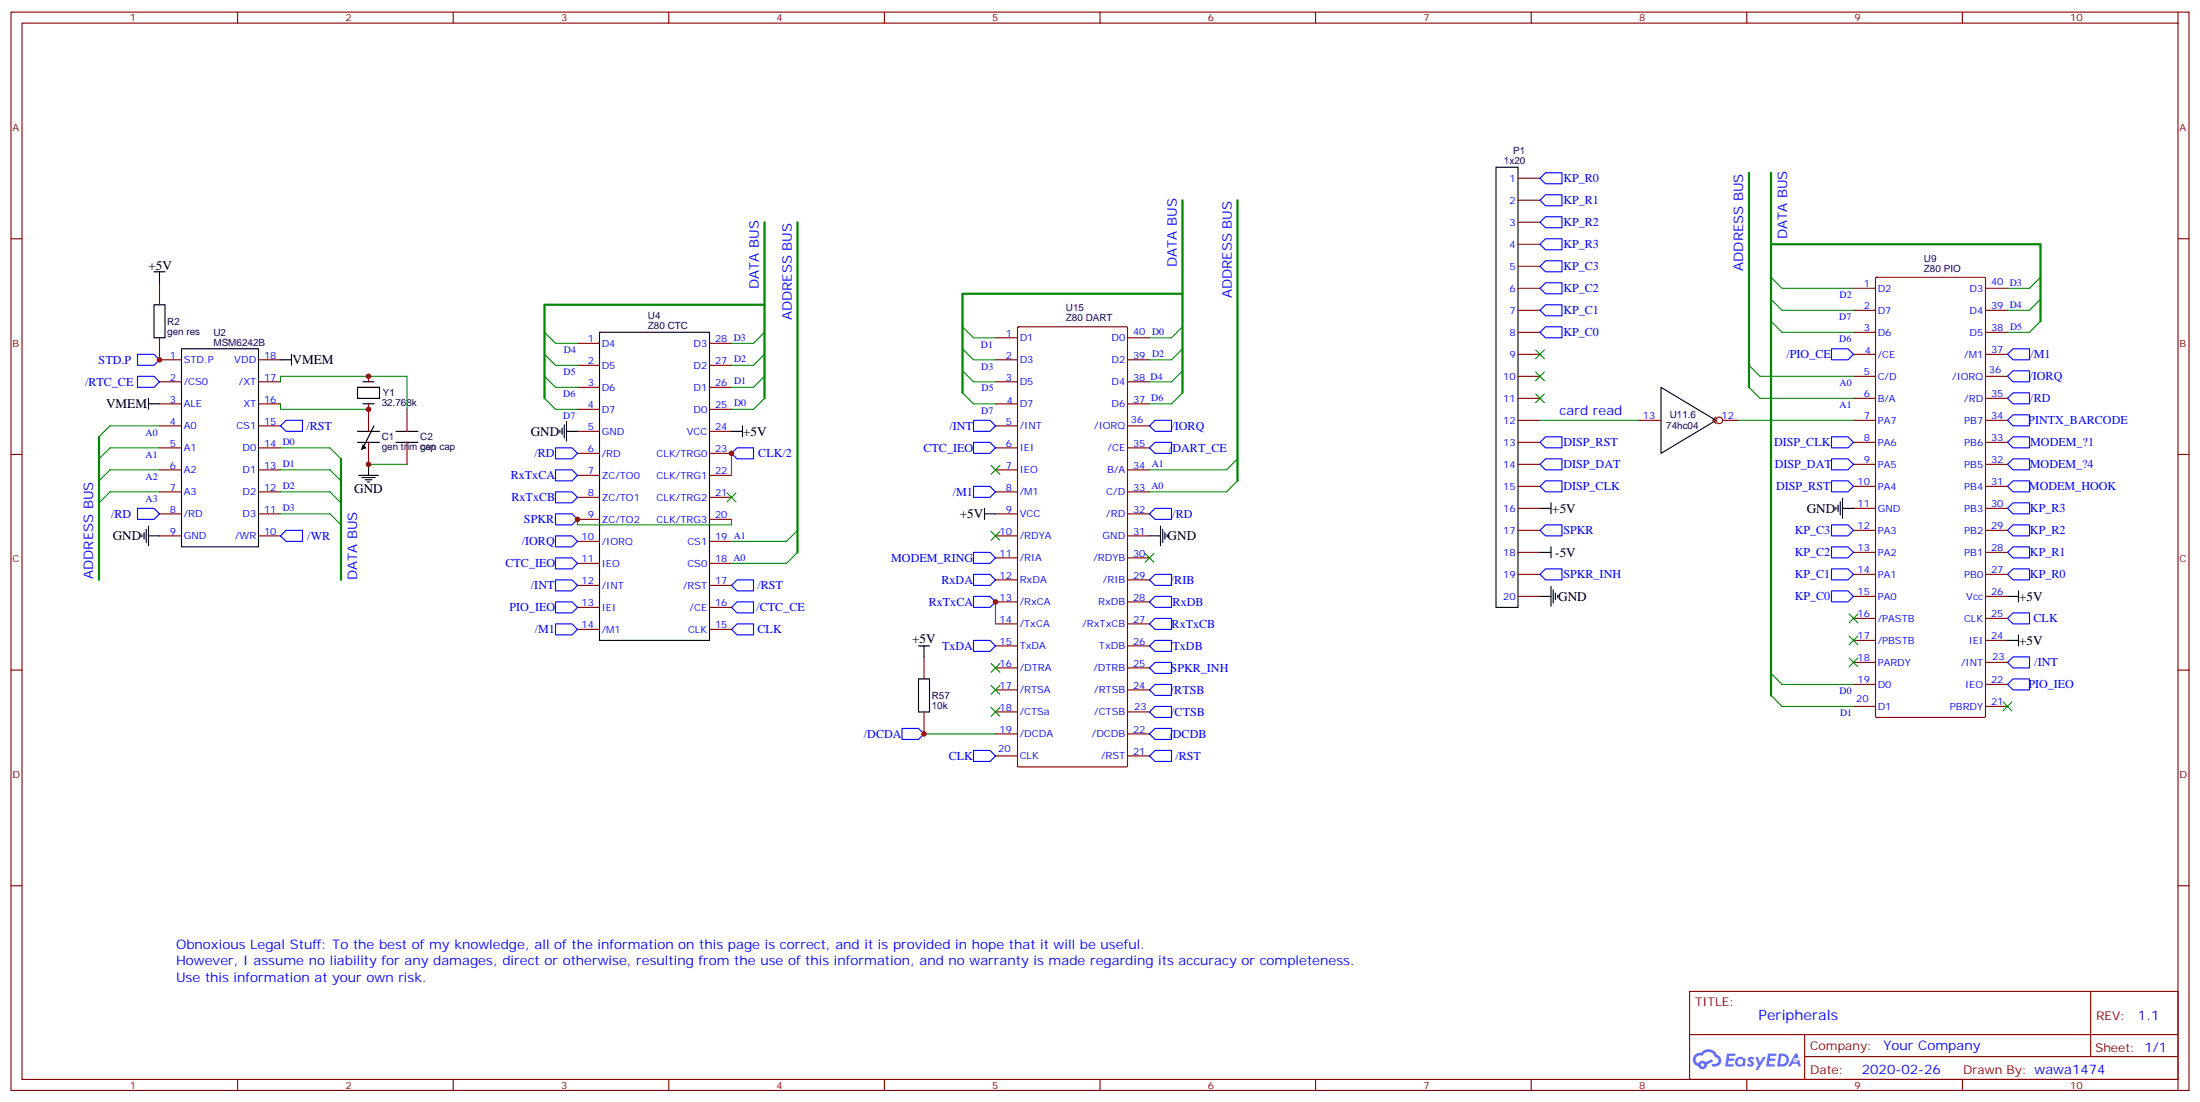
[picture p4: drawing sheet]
<svg xmlns="http://www.w3.org/2000/svg" width="706mm" height="353mm" viewBox="0 0 706 353" stroke-linecap="round" stroke-linejoin="round" font-family="sans-serif">
<path d="M560.9 55.4v68.8M568 55.4v167.6M245.2 71.3v56.4M255.8 71.3v105.8M379.2 64.2v61.7M396.9 64.2v90M568 78.3h86.4v24.7M245.2 97.7h-70.6v30M379.2 94.2h-70.5v31.7M31.7 140.1v45.8M109.4 147.1v38.8" fill="none" stroke="#008700" stroke-width=".71"/>
<g fill="none" stroke="#870000" stroke-width=".35">
<path d="M3.5 3.9h698.5v345.7h-698.5zM7.1 7.4h691.4v338.7h-691.4zM76.2 3.9v3.5M145.3 3.9v3.5M214.5 3.9v3.5M283.6 3.9v3.5M352.8 3.9v3.5M421.9 3.9v3.5M491.1 3.9v3.5M560.2 3.9v3.5M629.4 3.9v3.5M698.5 3.9v3.5"/>
<path d="M3.5 76.6h3.6M698.5 76.6h3.5M3.5 145.7h3.6M698.5 145.7h3.5M3.5 214.8h3.6M698.5 214.8h3.5M3.5 284h3.6M698.5 284h3.5M541.9 317.9h156.6v28.2h-156.6zM670.5 317.9v20.9M541.9 331.7h156.5M578.8 338.8h119.6"/>
<path d="M578.8 331.7v14.1M76.2 346.1v3.5M145.3 346.1v3.5M214.5 346.1v3.5M283.6 346.1v3.5M352.8 346.1v3.5M421.9 346.1v3.5M491.1 346.1v3.5M560.2 346.1v3.5M629.4 346.1v3.5M698.5 346.1v3.5"/>
</g>
<g fill="#5487ff">
<path d="M560.9 339a1.22 1.22 0 0 1 1.7 .3l-.4 .6a.47 .47 0 0 0-.4-.4 .47 .47 0 0 0-.5 .2l.2 .2a1.14 1.14 0 0 1 .8 1.7 1.14 1.14 0 0 1-1.9 0l-.3-.2 .5-.5 .8 .4a.29 .29 0 0 0 .3-.2 .29 .29 0 0 0-.3-.4 1.04 1.04 0 0 1-.5-1.7z"/>
<path d="M553.9 337.8l2.6 .2-.1 .5h-1.8l-.1 .9h1.5l.3 .3-.4 .4h-1.6l-.1 1.1 1.7 .1 .2 .3-.2 .3h-2.6z"/>
<path d="M567 337.8l2.7 .2-.1 .5h-1.9l-.1 .9h1.5l.4 .3-.4 .4h-1.6l-.2 1.1 1.8 .1 .1 .3-.1 .3h-2.7z"/>
<path d="M575.8 337.8h.7l.3 1.2-.6 .4a.69 .69 0 0 0-1 .2 .69 .69 0 0 0 .4 1 .69 .69 0 0 0 .9-.6l.5-.3 .5 2.2h-.8l-.2-.9h-1.7l-.5 .9h-.9z"/>
<path d="M563 338.9h.8l.6 1.8 1.1-1.8h.8l-2.5 4.2h-.8l.9-1.6z"/>
<path d="M570.5 337.8l-.6 4.1h1.4a2.11 2.11 0 0 0 2.4-2.1 2.11 2.11 0 0 0-2.5-2zM571.3 338.5a1.43 1.43 0 0 1 1.6 1.6 1.43 1.43 0 0 1-2 1.1z"/>
<path d="M556.9 339.4a1.54 1.54 0 0 0-.1 2.1 1.54 1.54 0 0 0 2.1 .2l.6 .2 .3-2.3-.5-.3a1.49 1.49 0 0 0-2.4 .1zM557.1 340.4a.95 .95 0 0 1 1.9 0 .95 .95 0 0 1-1.9 0z"/>
<path d="M543.6 338.2a2.18 2.18 0 0 0 1 3.7 1.44 1.44 0 0 0 1.7 .9 1.44 1.44 0 0 0 1.1-1.5l2-1-.4-.7-1.9 .9a1.47 1.47 0 0 0-2.5 .5 1.39 1.39 0 0 1-.6-2 1.39 1.39 0 0 1 2-.4 2.12 2.12 0 0 1 2.1-1.3 2.12 2.12 0 0 1 1.9 1.6 1.14 1.14 0 0 1 1.1 1.5 1.14 1.14 0 0 1-1.6 .7 .43 .43 0 0 0-.6 .3 .43 .43 0 0 0 .5 .5 1.98 1.98 0 0 0 2.5-1.2 1.98 1.98 0 0 0-1.3-2.5 3.1 3.1 0 0 0-5.2-.7l-.9 .1zM545.5 341.5a.54 .54 0 0 1 1 0 .54 .54 0 0 1-1 0z"/>
<circle cx="575.8" cy="339.9" r=".26"/>
</g>
<g fill="none" stroke="#000" stroke-width=".35">
<path d="M479.8 53.6h7v141.1h-7zM49.4 97.7h3.5v10.6h-3.5zM49.4 87.1h3.5M51.2 87.1v3.6M58.2 111.8h24.7v63.5h-24.7zM90 115.4h3.5M93.5 113.6v3.5M192.3 106.5h35.2v98.8h-35.2zM47.6 129.5h3.6M47.6 127.7v3.5M114.7 124.2h7v3.5h-7zM114.7 138.3h7"/>
<path d="M116.4 129.5h3.5M116.4 122.4h3.5M119.9 136.5l-3.5 7.1M127 138.3h7.1M179.6 137.9v.7M180.3 137.2v2.1M181 136.2v4.2M181.7 138.3h3.5M181.7 135.1v6.4M234.6 138.3h3.5M238.1 136.5v3.6M532.7 124.2l17.6 10.6-17.6 10.5z"/>
<path d="M114.7 141.8h7M115 152.4h6.4M116.1 153.1h4.2M117.1 153.8h2.1M117.8 154.5h.7M118.2 148.9v3.5M127 141.8h7.1M590.9 159.8v6.4M45.5 171.4v.8M46.2 170.7v2.2M46.9 169.7v4.2M47.6 168.6v6.4"/>
<path d="M47.6 171.8h3.6M315.7 164.7h3.6M315.7 163v3.5M368.7 171.8h3.5M372.2 168.6v6.4M372.9 169.7v4.2M373.6 170.7v2.2M374.3 171.4v.8M493.9 163h3.5M493.9 177.1h3.5M497.4 161.2v3.5M497.4 175.3v3.6"/>
<path d="M588.8 162.6v.7M589.5 161.9v2.1M590.2 160.9v4.2M590.9 163h3.5M493.9 191.2h3.5M497.4 188v6.4M498.1 189.1v4.2M498.8 190.1v2.2M499.5 190.9v.7M643.8 191.2h3.5M647.3 189.4v3.6M294.6 217.7h3.5v10.5h-3.5z"/>
<path d="M294.6 207.1h3.5M296.3 207.1v3.5M643.8 205.3h3.5M647.3 203.6v3.5"/>
</g>
<g fill="none" stroke="#870000" stroke-width=".35">
<path d="M486.8 57.1h7.1M486.8 64.2h7.1M486.8 71.3h7.1M486.8 78.3h7.1M51.2 90.7v7M486.8 85.4h7.1M486.8 92.4h7.1M486.8 99.5h7.1M594.4 92.4h7.1M594.4 99.5h7.1M601.5 89.1l.3-.2h34.6l.4 .4v140.4l-.4 .3h-34.6l-.3-.3zM636.8 92.4h7"/>
<path d="M636.8 99.5h7M51.2 108.3v7.1h7M82.9 115.4h7.1M185.2 110.1h7.1M185.2 117.1h7.1M227.5 110.1h7.1M227.5 117.1h7.1M319.3 115.4h7M319.3 108.3h7M326.4 104.9l.3-.1h34.5l.4 .3v140.4l-.4 .4h-34.5l-.4-.4zM361.6 115.4h7.1M361.6 108.3h7.1"/>
<path d="M486.8 106.5h7.1M486.8 113.6h7.1M594.4 106.5h7.1M594.4 113.6h7.1M636.8 106.5h7M636.8 113.6h7M51.2 122.4h7M51.2 129.5h7M51.2 136.5h7M82.9 122.4h7.1M82.9 129.5h7.1M82.9 136.5h7.1"/>
<path d="M118.2 120.6v1.8M118.2 129.5v8.8M130.5 131.2v7.1M185.2 124.2h7.1M185.2 131.2h7.1M185.2 138.3h7.1M227.5 124.2h7.1M227.5 131.2h7.1M227.5 138.3h7.1M319.3 122.4h7M319.3 129.5h7M319.3 136.5h7"/>
<path d="M361.6 122.4h7.1M361.6 129.5h7.1M361.6 136.5h7.1M486.8 120.6h7.1M486.8 127.7h7.1M486.8 134.8h7.1M525.6 134.8h7.1M550.3 133.7l-1 1.1 1 1M552.4 134.8h5M594.4 120.6h7.1M594.4 127.7h7.1M594.4 134.8h7.1"/>
<path d="M636.8 120.6h7M636.8 127.7h7M636.8 134.8h7M51.2 143.6h7M51.2 150.6h7M51.2 157.7h7M82.9 143.6h7.1M82.9 150.6h7.1M82.9 157.7h7.1M118.2 141.8v7.1M130.5 141.8v7.1M185.2 145.3h7.1"/>
<path d="M185.2 152.4h7.1M185.2 159.5h7.1M227.5 145.3h7.1M227.5 152.4h7.1M227.5 159.5h7.1M319.3 143.6h7M319.3 150.6h7M319.3 157.7h7M361.6 143.6h7.1M361.6 150.6h7.1M361.6 157.7h7.1M486.8 141.8h7.1"/>
<path d="M486.8 148.9h7.1M486.8 155.9h7.1M594.4 141.8h7.1M594.4 148.9h7.1M594.4 155.9h7.1M636.8 141.8h7M636.8 148.9h7M636.8 155.9h7M51.2 164.7h7M51.2 171.8h7M82.9 164.7h7.1M82.9 171.8h7.1"/>
<path d="M185.2 166.5h7.1M185.2 173.6h7.1M227.5 166.5h7.1M227.5 173.6h7.1M319.3 164.7h7M319.3 171.8h7M319.3 178.9h7M361.6 164.7h7.1M361.6 171.8h7.1M361.6 178.9h7.1M486.8 163h7.1M486.8 170h7.1"/>
<path d="M486.8 177.1h7.1M594.4 163h7.1M594.4 170h7.1M594.4 177.1h7.1M636.8 163h7M636.8 170h7M636.8 177.1h7M185.2 180.6h7.1M185.2 187.7h7.1M185.2 194.7h7.1M227.5 180.6h7.1M227.5 187.7h7.1"/>
<path d="M227.5 194.7h7.1M319.3 185.9h7M319.3 193h7M361.6 185.9h7.1M361.6 193h7.1M486.8 184.1h7.1M486.8 191.2h7.1M594.4 184.1h7.1M594.4 191.2h7.1M594.4 198.3h7.1M636.8 184.1h7M636.8 191.2h7"/>
<path d="M636.8 198.3h7M185.2 201.8h7.1M227.5 201.8h7.1M296.3 210.6v7.1M319.3 200h7M319.3 207.1h7M319.3 214.1h7M361.6 200h7.1M361.6 207.1h7.1M361.6 214.1h7.1M594.4 205.3h7.1M594.4 212.4h7.1"/>
<path d="M594.4 219.4h7.1M636.8 205.3h7M636.8 212.4h7M636.8 219.4h7M296.3 228.2v7.1M319.3 221.2h7M319.3 228.2h7M319.3 235.3h7M361.6 221.2h7.1M361.6 228.2h7.1M361.6 235.3h7.1M594.4 226.5h7.1"/>
<path d="M636.8 226.5h7M319.3 242.4h7M361.6 242.4h7.1"/>
<circle cx="551.4" cy="134.8" r="1.06"/>
</g>
<path d="M116.3 142.4l1.3 1.3-1.9 .6z" fill="#000"/>
<g fill="none" stroke="#00f" stroke-width=".35">
<path d="M495.7 55.4h5.2v3.5h-5.2l-1.8-1.8zM495.7 62.4h5.2v3.6h-5.2l-1.8-1.8zM495.7 69.5h5.2v3.5h-5.2l-1.8-1.7zM495.7 76.6h5.2v3.5h-5.2l-1.8-1.8zM495.7 97.7h5.2v3.5h-5.2l-1.8-1.7zM495.7 90.7h5.2v3.5h-5.2l-1.8-1.8zM495.7 83.6h5.2v3.5h-5.2l-1.8-1.7zM44.1 113.6h5.3l1.8 1.8-1.8 1.7h-5.3zM495.7 104.8h5.2v3.5h-5.2l-1.8-1.8zM587.4 111.8h5.3l1.7 1.8-1.7 1.8h-5.3zM643.8 113.6l1.8-1.8h5.3v3.6h-5.3zM44.1 120.6h5.3l1.8 1.8-1.8 1.8h-5.3z"/>
<path d="M90 136.5l1.7-1.7h5.3v3.5h-5.3zM312.2 134.8h5.3l1.8 1.7-1.8 1.8h-5.3zM370.4 134.8h5.3v3.5h-5.3l-1.7-1.8zM643.8 134.8l1.8-1.8h5.3v3.5h-5.3zM643.8 127.7l1.8-1.8h5.3v3.6h-5.3zM643.8 120.6l1.8-1.7h5.3v3.5h-5.3zM178.2 143.6h5.2l1.8 1.7-1.8 1.8h-5.2zM178.2 150.6h5.2l1.8 1.8-1.8 1.8h-5.2zM178.2 157.7h5.2l1.8 1.8-1.8 1.7h-5.2zM234.6 145.3l1.8-1.7h5.3v3.5h-5.3zM312.2 155.9h5.3l1.8 1.8-1.8 1.8h-5.3zM312.2 141.8h5.3l1.8 1.8-1.8 1.7h-5.3z"/>
<path d="M368.7 143.6l1.7-1.8h5.3v3.5h-5.3zM495.7 154.2h5.2v3.5h-5.2l-1.8-1.8zM495.7 147.1h5.2v3.5h-5.2l-1.8-1.7zM495.7 140.1h5.2v3.5h-5.2l-1.8-1.8zM587.4 154.2h5.3l1.7 1.7-1.7 1.8h-5.3zM587.4 147.1h5.3l1.7 1.8-1.7 1.7h-5.3zM587.4 140.1h5.3l1.7 1.7-1.7 1.8h-5.3zM643.8 141.8l1.8-1.7h5.3v3.5h-5.3zM643.8 148.9l1.8-1.8h5.3v3.5h-5.3zM643.8 155.9l1.8-1.7h5.3v3.5h-5.3zM44.1 163h5.3l1.8 1.7-1.8 1.8h-5.3zM90 171.8l1.7-1.8h5.3v3.6h-5.3z"/>
<path d="M178.2 171.8h5.2l1.8 1.8-1.8 1.7h-5.2zM178.2 164.7h5.2l1.8 1.8-1.8 1.8h-5.2zM178.2 178.9h5.2l1.8 1.7-1.8 1.8h-5.2zM312.2 177.1h5.3l1.8 1.8-1.8 1.7h-5.3zM368.7 164.7l1.7-1.7h5.3v3.5h-5.3zM495.7 168.3h5.2v3.5h-5.2l-1.8-1.8zM587.4 175.3h5.3l1.7 1.8-1.7 1.8h-5.3zM587.4 168.3h5.3l1.7 1.7-1.7 1.8h-5.3zM643.8 163l1.8-1.8h5.3v3.5h-5.3zM643.8 170l1.8-1.7h5.3v3.5h-5.3zM643.8 177.1l1.8-1.8h5.3v3.6h-5.3zM178.2 185.9h5.2l1.8 1.8-1.8 1.7h-5.2z"/>
<path d="M178.2 193h5.2l1.8 1.7-1.8 1.8h-5.2zM234.6 187.7l1.8-1.8h5.3v3.5h-5.3zM234.6 194.7l1.8-1.7h5.3v3.5h-5.3zM312.2 184.1h5.3l1.8 1.8-1.8 1.8h-5.3zM312.2 191.2h5.3l1.8 1.8-1.8 1.7h-5.3zM368.7 185.9l1.7-1.8h5.3v3.6h-5.3zM370.4 191.2h5.3v3.5h-5.3l-1.7-1.7zM495.7 182.4h5.2v3.5h-5.2l-1.8-1.8zM587.4 189.4h5.3l1.7 1.8-1.7 1.8h-5.3zM587.4 182.4h5.3l1.7 1.7-1.7 1.8h-5.3zM643.8 184.1l1.8-1.7h5.3v3.5h-5.3zM643.8 198.3l1.8-1.8h5.3v3.5h-5.3z"/>
<path d="M178.2 200h5.2l1.8 1.8-1.8 1.8h-5.2zM234.6 201.8l1.8-1.8h5.3v3.6h-5.3zM312.2 205.3h5.3l1.8 1.8-1.8 1.7h-5.3zM368.7 200l1.7-1.7h5.3v3.5h-5.3zM370.4 212.4h5.3v3.5h-5.3l-1.7-1.8zM370.4 205.3h5.3v3.5h-5.3l-1.7-1.7zM643.8 219.4l1.8-1.7h5.3v3.5h-5.3zM643.8 212.4l1.8-1.8h5.3v3.5h-5.3zM289.3 233.5h5.3l1.7 1.8-1.7 1.8h-5.3zM368.7 221.2l1.7-1.8h5.3v3.6h-5.3zM368.7 235.3l1.7-1.8h5.3v3.6h-5.3zM370.4 226.5h5.3v3.5h-5.3l-1.7-1.8z"/>
<path d="M312.2 240.6h5.3l1.8 1.8-1.8 1.7h-5.3zM368.7 242.4l1.7-1.8h5.3v3.5h-5.3z"/>
</g>
<g fill="none" stroke="#008700" stroke-width=".35">
<path d="M571.5 92.4h22.9M571.5 99.5h22.9M643.8 92.4h7.1M643.8 99.5h7.1M178.2 117.1h7M178.2 110.1h7M234.6 117.1h7.1M234.6 110.1h7.1M312.2 115.4h7.1M312.2 108.3h7.1M368.7 115.4h7M368.7 108.3h7"/>
<path d="M571.5 106.5h22.9M643.8 106.5h7.1M35.3 136.5h15.9M90 122.4v-1.8h40.5v10.6M90 129.5v1.7h28.2M178.2 131.2h7M178.2 124.2h7M234.6 131.2h7.1M234.6 124.2h7.1M312.2 129.5h7.1M312.2 122.4h7.1M368.7 129.5h7"/>
<path d="M368.7 122.4h7M493.9 134.8h31.7M557.4 134.8h37M564.4 120.6h30M564.4 127.7h30M35.3 143.6h15.9M35.3 150.6h15.9M35.3 157.7h15.9M90 143.6h15.8M90 150.6h15.8M90 157.7h15.8M118.2 148.9h12.3"/>
<path d="M234.6 145.3v7.1M368.7 150.6h24.6M368.7 157.7h24.6M90 164.7h15.8M185.2 166.5v1.8h49.4v-1.8M234.6 173.6h17.6M234.6 180.6h17.6M319.3 193v7M571.5 219.4h22.9M296.3 235.3h23M571.5 226.5h22.9"/>
</g>
<g fill="#c00">
<circle cx="319.3" cy="193" r=".88"/>
<circle cx="185.2" cy="166.5" r=".88"/>
<circle cx="118.2" cy="120.6" r=".88"/>
<circle cx="118.2" cy="131.2" r=".88"/>
<circle cx="51.2" cy="115.4" r=".88"/>
<circle cx="234.6" cy="145.3" r=".88"/>
<circle cx="118.2" cy="148.9" r=".88"/>
<circle cx="296.3" cy="235.3" r=".88"/>
</g>
<g fill="none" stroke="#008700" stroke-width=".35">
<path d="M568 96l3.5 3.5M568 88.9l3.5 3.5M654.4 88.9l-3.5 3.5M654.4 96l-3.5 3.5M174.6 106.5l3.6 3.6M174.6 113.6l3.6 3.5M245.2 106.5l-3.5 3.6M245.2 113.6l-3.5 3.5M308.7 104.8l3.5 3.5M308.7 111.8l3.5 3.6M308.7 118.9l3.5 3.5M379.2 104.8l-3.5 3.5"/>
<path d="M379.2 111.8l-3.5 3.6M379.2 118.9l-3.5 3.5M560.9 117.1l3.5 3.5M568 103l3.5 3.5M654.4 103l-3.5 3.5M35.3 136.5l-3.6 3.6M174.6 120.6l3.6 3.6M174.6 127.7l3.6 3.5M245.2 120.6l-3.5 3.6M245.2 127.7l-3.5 3.5M308.7 125.9l3.5 3.6M379.2 125.9l-3.5 3.6"/>
<path d="M560.9 124.2l3.5 3.5M35.3 143.6l-3.6 3.5M35.3 150.6l-3.6 3.6M35.3 157.7l-3.6 3.5M105.8 143.6l3.6 3.5M105.8 150.6l3.6 3.6M105.8 157.7l3.6 3.5M396.9 154.2l-3.6 3.5M396.9 147.1l-3.6 3.5M105.8 164.7l3.6 3.6M255.8 170l-3.6 3.6M255.8 177.1l-3.6 3.5"/>
<path d="M568 215.9l3.5 3.5M568 223l3.5 3.5"/>
</g>
<g fill="#c00" stroke="#008700" stroke-width=".35">
<path d="M495.3 112.2l-2.8 2.8zM492.5 112.2l2.8 2.8z"/>
<path d="M495.3 119.2l-2.8 2.9zM492.5 119.2l2.8 2.9z"/>
<path d="M495.3 126.3l-2.8 2.8zM492.5 126.3l2.8 2.8z"/>
<path d="M233.2 158l2.8 2.9zM236 158l-2.8 2.9z"/>
<path d="M317.9 149.2l2.8 2.8zM320.7 149.2l-2.8 2.8z"/>
<path d="M367.2 177.4l2.9 2.9zM370.1 177.4l-2.9 2.9z"/>
<path d="M317.9 226.8l2.8 2.9zM320.7 226.8l-2.8 2.9z"/>
<path d="M317.9 212.7l2.8 2.8zM320.7 212.7l-2.8 2.8z"/>
<path d="M317.9 219.8l2.8 2.8zM320.7 219.8l-2.8 2.8z"/>
<path d="M317.9 170.4l2.8 2.8zM320.7 170.4l-2.8 2.8z"/>
<path d="M593 196.8l2.8 2.9zM595.8 196.8l-2.8 2.9z"/>
<path d="M593 203.9l2.8 2.8zM595.8 203.9l-2.8 2.8z"/>
<path d="M593 211l2.8 2.8zM595.8 211l-2.8 2.8z"/>
<path d="M642.4 225.1l2.8 2.8zM645.2 225.1l-2.8 2.8z"/>
</g>
<text font-size="4.6" fill="#00f" x="564" y="326.9">Peripherals</text>
<g font-size="4.2" fill="#00f">
<text x="573.2" y="76.7" transform="rotate(-90 573.2 76.7)">DATA BUS</text>
<text x="377.4" y="85.6" transform="rotate(-90 377.4 85.6)">DATA BUS</text>
<text x="559.1" y="86.8" transform="rotate(-90 559.1 86.8)">ADDRESS BUS</text>
<text x="243.3" y="92.6" transform="rotate(-90 243.3 92.6)">DATA BUS</text>
<text x="395" y="95.7" transform="rotate(-90 395 95.7)">ADDRESS BUS</text>
<text x="253.9" y="102.7" transform="rotate(-90 253.9 102.7)">ADDRESS BUS</text>
<text x="500.2" y="133">card read</text>
<text x="29.9" y="185.6" transform="rotate(-90 29.9 185.6)">ADDRESS BUS</text>
<text x="114.6" y="186.1" transform="rotate(-90 114.6 186.1)">DATA BUS</text>
<text x="56.4" y="304.1">Obnoxious Legal Stuff: To the best of my knowledge, all of the information on this page is correct, and it is provided in hope that it will be useful.</text>
<text x="56.4" y="309.4">However, I assume no liability for any damages, direct or otherwise, resulting from the use of this information, and no warranty is made regarding its accuracy or completeness.</text>
<text x="56.4" y="314.7">Use this information at your own risk.</text>
<text x="685.7" y="327.1">1.1</text>
<text x="604" y="336.7">Your Company</text>
<text x="597.1" y="344.5">2020-02-26</text>
</g>
<g font-size="4.2">
<text x="47.6" y="86.4">+5V</text>
<text x="93.8" y="116.8">VMEM</text>
<text x="34" y="130.9">VMEM</text>
<text x="170.2" y="139.7">GND</text>
<text x="238.3" y="139.7">+5V</text>
<text x="113.6" y="158">GND</text>
<text x="307.8" y="166.1">+5V</text>
<text x="497.8" y="164.4">+5V</text>
<text x="579.4" y="164.4">GND</text>
<text x="36.2" y="173.2">GND</text>
<text x="374.5" y="173.2">GND</text>
<text x="498.8" y="178.5">-5V</text>
<text x="499.7" y="192.6">GND</text>
<text x="647.5" y="192.6">+5V</text>
<text x="292.5" y="206">+5V</text>
<text x="647.5" y="206.7">+5V</text>
</g>
<g font-size="3.9" fill="#00f">
<text x="501.4" y="58.4">KP_R0</text>
<text x="501.4" y="65.5">KP_R1</text>
<text x="501.4" y="72.5">KP_R2</text>
<text x="501.4" y="79.6">KP_R3</text>
<text x="501.4" y="86.6">KP_C3</text>
<text x="501.4" y="93.7">KP_C2</text>
<text x="501.4" y="100.7">KP_C1</text>
<text x="501.4" y="107.8">KP_C0</text>
<text x="31.6" y="116.6">STD.P</text>
<text x="572.9" y="114.9">/PIO_CE</text>
<text x="651.2" y="114.9">/M1</text>
<text x="27.3" y="123.7">/RTC_CE</text>
<text x="650.9" y="121.9">/IORQ</text>
<text x="651.1" y="129">/RD</text>
<text x="98.3" y="137.8">/RST</text>
<text x="304.5" y="137.8">/INT</text>
<text x="375.7" y="137.8">/IORQ</text>
<text x="650.5" y="136">PINTX_BARCODE</text>
<text x="501.4" y="143.1">DISP_RST</text>
<text x="568.9" y="143.1">DISP_CLK</text>
<text x="651.1" y="143">MODEM_?1</text>
<text x="171.4" y="146.6">/RD</text>
<text x="243.2" y="146.6">CLK/2</text>
<text x="296.2" y="144.8">CTC_IEO</text>
<text x="374.9" y="144.8">/DART_CE</text>
<text x="163.8" y="153.7">RxTxCA</text>
<text x="501.4" y="150.1">DISP_DAT</text>
<text x="569.2" y="150.1">DISP_DAT</text>
<text x="651" y="150.1">MODEM_?4</text>
<text x="164" y="160.7">RxTxCB</text>
<text x="305.6" y="159">/M1</text>
<text x="501.4" y="157.2">DISP_CLK</text>
<text x="569.6" y="157.2">DISP_RST</text>
<text x="650.7" y="157.2">MODEM_HOOK</text>
<text x="35.6" y="166">/RD</text>
<text x="168" y="167.7">SPKR</text>
<text x="376" y="166">/RD</text>
<text x="651" y="164.2">KP_R3</text>
<text x="98.6" y="173.1">/WR</text>
<text x="501.4" y="171.3">SPKR</text>
<text x="575.6" y="171.3">KP_C3</text>
<text x="651" y="171.3">KP_R2</text>
<text x="167.4" y="174.8">/IORQ</text>
<text x="575.6" y="178.4">KP_C2</text>
<text x="651" y="178.4">KP_R1</text>
<text x="162.1" y="181.9">CTC_IEO</text>
<text x="285.8" y="180.2">MODEM_RING</text>
<text x="501.4" y="185.4">SPKR_INH</text>
<text x="575.6" y="185.4">KP_C1</text>
<text x="651" y="185.4">KP_R0</text>
<text x="170.3" y="188.9">/INT</text>
<text x="242.9" y="188.9">/RST</text>
<text x="301.9" y="187.2">RxDA</text>
<text x="375.5" y="187.2">/RIB</text>
<text x="163.4" y="196">PIO_IEO</text>
<text x="242.6" y="196">/CTC_CE</text>
<text x="297.9" y="194.3">RxTxCA</text>
<text x="376.1" y="194.2">RxDB</text>
<text x="575.6" y="192.5">KP_C0</text>
<text x="171.5" y="203">/M1</text>
<text x="243" y="203">CLK</text>
<text x="375.8" y="201.3">RxTxCB</text>
<text x="652.2" y="199.5">CLK</text>
<text x="302.1" y="208.4">TxDA</text>
<text x="376" y="208.3">TxDB</text>
<text x="375.4" y="215.4">SPKR_INH</text>
<text x="652.4" y="213.6">/INT</text>
<text x="650.5" y="220.7">PIO_IEO</text>
<text x="375.5" y="222.5">/RTSB</text>
<text x="375.6" y="229.5">/CTSB</text>
<text x="277.1" y="236.6">/DCDA</text>
<text x="375.1" y="236.6">/DCDB</text>
<text x="304.3" y="243.6">CLK</text>
<text x="377" y="243.6">/RST</text>
</g>
<g font-size="3.9" fill="#800">
<text x="543.6" y="322.4">TITLE:</text>
<text x="672.3" y="327.1">REV:</text>
<text x="580.5" y="336.6">Company:</text>
<text x="671.9" y="337.3">Sheet: 1/1</text>
<text x="580.5" y="344.3">Date:</text>
<text x="629.6" y="344.4">Drawn By: wawa1474</text>
</g>
<g font-size="3.2" fill="#800">
<text x="41.6" y="6.9">1</text>
<text x="110.8" y="6.9">2</text>
<text x="179.9" y="6.9">3</text>
<text x="249.1" y="6.9">4</text>
<text x="318.2" y="6.9">5</text>
<text x="387.3" y="6.9">6</text>
<text x="456.5" y="6.9">7</text>
<text x="525.6" y="6.9">8</text>
<text x="594.8" y="6.9">9</text>
<text x="663.9" y="6.9">10</text>
<text x="4.1" y="42">A</text>
<text x="699" y="42">A</text>
<text x="4.1" y="111.1">B</text>
<text x="699" y="111.1">B</text>
<text x="4.1" y="180.3">C</text>
<text x="699" y="180.3">C</text>
<text x="4.1" y="249.4">D</text>
<text x="699" y="249.4">D</text>
<text x="41.6" y="349.1">1</text>
<text x="110.8" y="349.1">2</text>
<text x="179.9" y="349.1">3</text>
<text x="249.1" y="349.1">4</text>
<text x="318.2" y="349.1">5</text>
<text x="387.3" y="349.1">6</text>
<text x="456.5" y="349.1">7</text>
<text x="525.6" y="349.1">8</text>
<text x="594.8" y="349.1">9</text>
<text x="663.9" y="349.1">10</text>
</g>
<g font-size="3.2" fill="#000080">
<text x="482.3" y="52.6">1x20</text>
<text x="485.3" y="49.4">P1</text>
<text x="617" y="84">U9</text>
<text x="617" y="87.1">Z80 PIO</text>
<text x="341.9" y="99.8">U15</text>
<text x="53.6" y="107.2">gen res</text>
<text x="53.6" y="104.1">R2</text>
<text x="68.5" y="107.6">U2</text>
<text x="207.8" y="105.5">Z80 CTC</text>
<text x="207.8" y="102.3">U4</text>
<text x="341.9" y="103">Z80 DART</text>
<text x="68.4" y="110.8">MSM6242B</text>
<text x="122.4" y="130.2">32.768k</text>
<text x="122.8" y="127">Y1</text>
<text x="534.4" y="137.7">74hc04</text>
<text x="535.5" y="134.1">U11.6</text>
<text x="122.4" y="141.1">C1</text>
<text x="134.8" y="141.1">C2</text>
<text x="122.4" y="144.3">gen trim cap</text>
<text x="134.8" y="144.3">gen cap</text>
<text x="298.8" y="227.2">10k</text>
<text x="298.8" y="224">R57</text>
</g>
<g font-size="3.2" fill="#00f">
<text x="484.1" y="58.2">1</text>
<text x="484.1" y="65.3">2</text>
<text x="484.1" y="72.3">3</text>
<text x="484.1" y="79.4">4</text>
<text x="484.1" y="86.4">5</text>
<text x="484.1" y="93.5">6</text>
<text x="590" y="95.6">D2</text>
<text x="597.7" y="92.1">1</text>
<text x="602.2" y="93.5">D2</text>
<text x="631.6" y="93.5">D3</text>
<text x="638.5" y="91.4">40 D3</text>
<text x="484.1" y="100.5">7</text>
<text x="597.7" y="99.1">2</text>
<text x="602.2" y="100.5">D7</text>
<text x="631.6" y="100.5">D4</text>
<text x="638.5" y="99.1">39 D4</text>
<text x="322.5" y="107.9">1</text>
<text x="363.4" y="107.2">40 D0</text>
<text x="484.1" y="107.6">8</text>
<text x="589.9" y="102.6">D7</text>
<text x="597.7" y="106.2">3</text>
<text x="602.2" y="107.6">D6</text>
<text x="631.6" y="107.6">D5</text>
<text x="638.5" y="106.2">38 D5</text>
<text x="180.9" y="113.1">D4</text>
<text x="188.5" y="109.7">1</text>
<text x="193" y="111.1">D4</text>
<text x="222.4" y="111.1">D3</text>
<text x="229.3" y="109.7">28 D3</text>
<text x="314.6" y="111.6">D1</text>
<text x="327" y="109.4">D1</text>
<text x="356.4" y="109.4">D0</text>
<text x="589.9" y="109.7">D6</text>
<text x="598.1" y="113.6">4</text>
<text x="638.5" y="113.2">37</text>
<text x="54.4" y="115">1</text>
<text x="58.9" y="116.4">STD.P</text>
<text x="75.1" y="116.4">VDD</text>
<text x="84.7" y="115">18</text>
<text x="188.5" y="116.8">2</text>
<text x="193" y="118.2">D5</text>
<text x="222.4" y="118.2">D2</text>
<text x="229.3" y="116.8">27 D2</text>
<text x="314.7" y="118.5">D3</text>
<text x="322.5" y="115">2</text>
<text x="327" y="116.4">D3</text>
<text x="356.4" y="116.4">D2</text>
<text x="363.4" y="115">39 D2</text>
<text x="484.1" y="114.7">9</text>
<text x="602.2" y="114.7">/CE</text>
<text x="629.9" y="114.7">/M1</text>
<text x="637.8" y="119.6">36</text>
<text x="54.4" y="122.1">2</text>
<text x="58.9" y="123.5">/CS0</text>
<text x="76.6" y="123.5">/XT</text>
<text x="84.7" y="122.1">17</text>
<text x="180.8" y="120.1">D5</text>
<text x="188.5" y="123.8">3</text>
<text x="193" y="125.2">D6</text>
<text x="222.4" y="125.2">D1</text>
<text x="229.3" y="123.8">26 D1</text>
<text x="314.8" y="125.4">D5</text>
<text x="322.5" y="122.1">3</text>
<text x="327" y="123.5">D5</text>
<text x="356.4" y="123.5">D4</text>
<text x="363.4" y="122.1">38 D4</text>
<text x="482.1" y="121.7">10</text>
<text x="590" y="123.8">A0</text>
<text x="597.7" y="120.3">5</text>
<text x="602.2" y="121.7">C/D</text>
<text x="626.1" y="121.7">/IORQ</text>
<text x="54.4" y="129.1">3</text>
<text x="58.9" y="130.5">ALE</text>
<text x="78.1" y="130.5">XT</text>
<text x="84.7" y="129.1">16</text>
<text x="180.7" y="127.3">D6</text>
<text x="188.5" y="130.9">4</text>
<text x="229.3" y="130.9">25 D0</text>
<text x="322.9" y="129.5">4</text>
<text x="327" y="130.5">D7</text>
<text x="356.4" y="130.5">D6</text>
<text x="363.4" y="129.1">37 D6</text>
<text x="482.1" y="128.8">11</text>
<text x="590" y="130.8">A1</text>
<text x="597.7" y="127.4">6</text>
<text x="602.2" y="128.8">B/A</text>
<text x="630" y="128.8">/RD</text>
<text x="638.5" y="127.4">35</text>
<text x="54.4" y="136.2">4</text>
<text x="58.9" y="137.6">A0</text>
<text x="75.8" y="137.6">CS1</text>
<text x="84.7" y="136.2">15</text>
<text x="180.7" y="134.4">D7</text>
<text x="188.5" y="137.9">5</text>
<text x="193" y="132.3">D7</text>
<text x="222.4" y="132.3">D0</text>
<text x="229.3" y="137.9">24</text>
<text x="314.7" y="132.6">D7</text>
<text x="322.5" y="136.2">5</text>
<text x="327" y="137.6">/INT</text>
<text x="350.9" y="137.6">/IORQ</text>
<text x="362.7" y="135.5">36</text>
<text x="482.1" y="135.8">12</text>
<text x="526.9" y="134.4">13</text>
<text x="552.1" y="134.4">12</text>
<text x="597.7" y="134.4">7</text>
<text x="602.2" y="135.8">PA7</text>
<text x="630" y="135.8">PB7</text>
<text x="638.5" y="134.4">34</text>
<text x="46.7" y="139.7">A0</text>
<text x="54.4" y="143.2">5</text>
<text x="84.7" y="143.2">14 D0</text>
<text x="193" y="139.3">GND</text>
<text x="220.2" y="139.3">VCC</text>
<text x="322.5" y="143.2">6</text>
<text x="363.4" y="143.2">35</text>
<text x="482.1" y="142.9">13</text>
<text x="597.7" y="141.5">8</text>
<text x="602.2" y="142.9">PA6</text>
<text x="630" y="142.9">PB6</text>
<text x="638.5" y="141.5">33</text>
<text x="46.7" y="146.7">A1</text>
<text x="58.9" y="144.6">A1</text>
<text x="77.7" y="144.6">D0</text>
<text x="188.5" y="145">6</text>
<text x="193" y="146.4">/RD</text>
<text x="210.6" y="146.4">CLK/TRG0</text>
<text x="229.3" y="145">23</text>
<text x="327" y="144.6">IEI</text>
<text x="355.2" y="144.6">/CE</text>
<text x="482.1" y="149.9">14</text>
<text x="597.7" y="148.5">9</text>
<text x="602.2" y="149.9">PA5</text>
<text x="630" y="149.9">PB5</text>
<text x="638.5" y="148.5">32</text>
<text x="46.7" y="153.8">A2</text>
<text x="54.4" y="150.3">6</text>
<text x="58.9" y="151.7">A2</text>
<text x="77.7" y="151.7">D1</text>
<text x="84.7" y="150.3">13 D1</text>
<text x="188.5" y="152">7</text>
<text x="193" y="153.5">ZC/TO0</text>
<text x="210.6" y="153.5">CLK/TRG1</text>
<text x="229.3" y="152">22</text>
<text x="322.5" y="150.3">7</text>
<text x="327" y="151.7">IEO</text>
<text x="355.1" y="151.7">B/A</text>
<text x="363.4" y="150.3">34 A1</text>
<text x="595.7" y="155.6">10</text>
<text x="638.5" y="155.6">31</text>
<text x="46.7" y="160.8">A3</text>
<text x="54.4" y="157.3">7</text>
<text x="58.9" y="158.7">A3</text>
<text x="77.7" y="158.7">D2</text>
<text x="84.7" y="157.3">12 D2</text>
<text x="188.5" y="159.1">8</text>
<text x="193" y="160.5">ZC/TO1</text>
<text x="210.6" y="160.5">CLK/TRG2</text>
<text x="229.3" y="159.1">21</text>
<text x="322.5" y="157.3">8</text>
<text x="327" y="158.7">/M1</text>
<text x="354.8" y="158.7">C/D</text>
<text x="363.4" y="157.3">33 A0</text>
<text x="482.1" y="157">15</text>
<text x="602.2" y="157">PA4</text>
<text x="630" y="157">PB4</text>
<text x="54.4" y="164.4">8</text>
<text x="58.9" y="165.8">/RD</text>
<text x="77.7" y="165.8">D3</text>
<text x="84.7" y="164.4">11 D3</text>
<text x="188.5" y="166.2">9</text>
<text x="193" y="167.6">ZC/TO2</text>
<text x="210.6" y="167.6">CLK/TRG3</text>
<text x="229.3" y="166.2">20</text>
<text x="322.5" y="164.4">9</text>
<text x="327" y="165.8">VCC</text>
<text x="354.8" y="165.8">/RD</text>
<text x="363.4" y="164.4">32</text>
<text x="482.1" y="164">16</text>
<text x="595.7" y="162.6">11</text>
<text x="602.2" y="164">GND</text>
<text x="630" y="164">PB3</text>
<text x="638.5" y="162.6">30</text>
<text x="54.4" y="171.4">9</text>
<text x="58.9" y="172.9">GND</text>
<text x="75.4" y="172.9">/WR</text>
<text x="84.7" y="171.4">10</text>
<text x="186.5" y="173.2">10</text>
<text x="229.3" y="173.2">19 A1</text>
<text x="320.5" y="171.4">10</text>
<text x="327" y="172.9">/RDYA</text>
<text x="353.6" y="172.9">GND</text>
<text x="363.4" y="171.4">31</text>
<text x="482.1" y="171.1">17</text>
<text x="595.7" y="169.7">12</text>
<text x="602.2" y="171.1">PA3</text>
<text x="630" y="171.1">PB2</text>
<text x="638.5" y="169.7">29</text>
<text x="193" y="174.6">/IORQ</text>
<text x="220.4" y="174.6">CS1</text>
<text x="320.5" y="178.5">11</text>
<text x="327" y="179.9">/RIA</text>
<text x="350.7" y="179.9">/RDYB</text>
<text x="363.4" y="178.5">30</text>
<text x="482.1" y="178.2">18</text>
<text x="595.7" y="176.7">13</text>
<text x="602.2" y="178.2">PA2</text>
<text x="630" y="178.2">PB1</text>
<text x="638.5" y="176.7">28</text>
<text x="186.5" y="180.3">11</text>
<text x="193" y="181.7">IEO</text>
<text x="220.4" y="181.7">CS0</text>
<text x="229.3" y="180.3">18 A0</text>
<text x="320.5" y="185.6">12</text>
<text x="363.4" y="185.6">29</text>
<text x="482.1" y="185.2">19</text>
<text x="595.7" y="183.8">14</text>
<text x="602.2" y="185.2">PA1</text>
<text x="630" y="185.2">PB0</text>
<text x="638.5" y="183.8">27</text>
<text x="186.5" y="187.3">12</text>
<text x="193" y="188.7">/INT</text>
<text x="219.1" y="188.7">/RST</text>
<text x="229.3" y="187.3">17</text>
<text x="327" y="187">RxDA</text>
<text x="353.7" y="187">/RIB</text>
<text x="595.7" y="190.9">15</text>
<text x="638.5" y="190.9">26</text>
<text x="186.5" y="194.4">13</text>
<text x="193" y="195.8">IEI</text>
<text x="221.2" y="195.8">/CE</text>
<text x="229.3" y="194.4">16</text>
<text x="320.5" y="192.6">13</text>
<text x="327" y="194">/RxCA</text>
<text x="352.2" y="194">RxDB</text>
<text x="363.4" y="192.6">28</text>
<text x="482.1" y="192.3">20</text>
<text x="595.7" y="197.9">16</text>
<text x="602.2" y="192.3">PA0</text>
<text x="630.6" y="192.3">Vcc</text>
<text x="638.5" y="197.9">25</text>
<text x="186.5" y="201.4">14</text>
<text x="193" y="202.8">/M1</text>
<text x="220.7" y="202.8">CLK</text>
<text x="229.3" y="201.4">15</text>
<text x="320.5" y="199.7">14</text>
<text x="327" y="201.1">/TxCA</text>
<text x="347.1" y="201.1">/RxTxCB</text>
<text x="363.4" y="199.7">27</text>
<text x="602.2" y="199.3">/PASTB</text>
<text x="629.9" y="199.3">CLK</text>
<text x="320.5" y="206.7">15</text>
<text x="327" y="208.1">TxDA</text>
<text x="352.4" y="208.1">TxDB</text>
<text x="363.4" y="206.7">26</text>
<text x="595.7" y="205">17</text>
<text x="602.2" y="206.4">/PBSTB</text>
<text x="631.4" y="206.4">IEI</text>
<text x="638.5" y="205">24</text>
<text x="320.5" y="213.8">16</text>
<text x="327" y="215.2">/DTRA</text>
<text x="350.7" y="215.2">/DTRB</text>
<text x="363.4" y="213.8">25</text>
<text x="595.7" y="212">18</text>
<text x="602.2" y="213.4">PARDY</text>
<text x="629" y="213.4">/INT</text>
<text x="638.9" y="211.7">23</text>
<text x="320.5" y="220.8">17</text>
<text x="363.4" y="220.8">24</text>
<text x="595.7" y="219.1">19</text>
<text x="602.2" y="220.5">D0</text>
<text x="630.2" y="220.5">IEO</text>
<text x="638.5" y="219.1">22</text>
<text x="320.5" y="227.9">18</text>
<text x="327" y="222.2">/RTSA</text>
<text x="350.9" y="222.2">/RTSB</text>
<text x="363.7" y="227.5">23</text>
<text x="590" y="222.6">D0</text>
<text x="595.3" y="225.1">20</text>
<text x="602.2" y="227.5">D1</text>
<text x="625.4" y="227.5">PBRDY</text>
<text x="638.5" y="226.1">21</text>
<text x="327" y="229.3">/CTSa</text>
<text x="350.9" y="229.3">/CTSB</text>
<text x="590.1" y="229.6">D1</text>
<text x="320.5" y="234.9">19</text>
<text x="327" y="236.4">/DCDA</text>
<text x="350.2" y="236.4">/DCDB</text>
<text x="363.4" y="234.9">22</text>
<text x="320.2" y="240.9">20</text>
<text x="327" y="243.4">CLK</text>
<text x="353.1" y="243.4">/RST</text>
<text x="363.4" y="242">21</text>
</g>
</svg>
